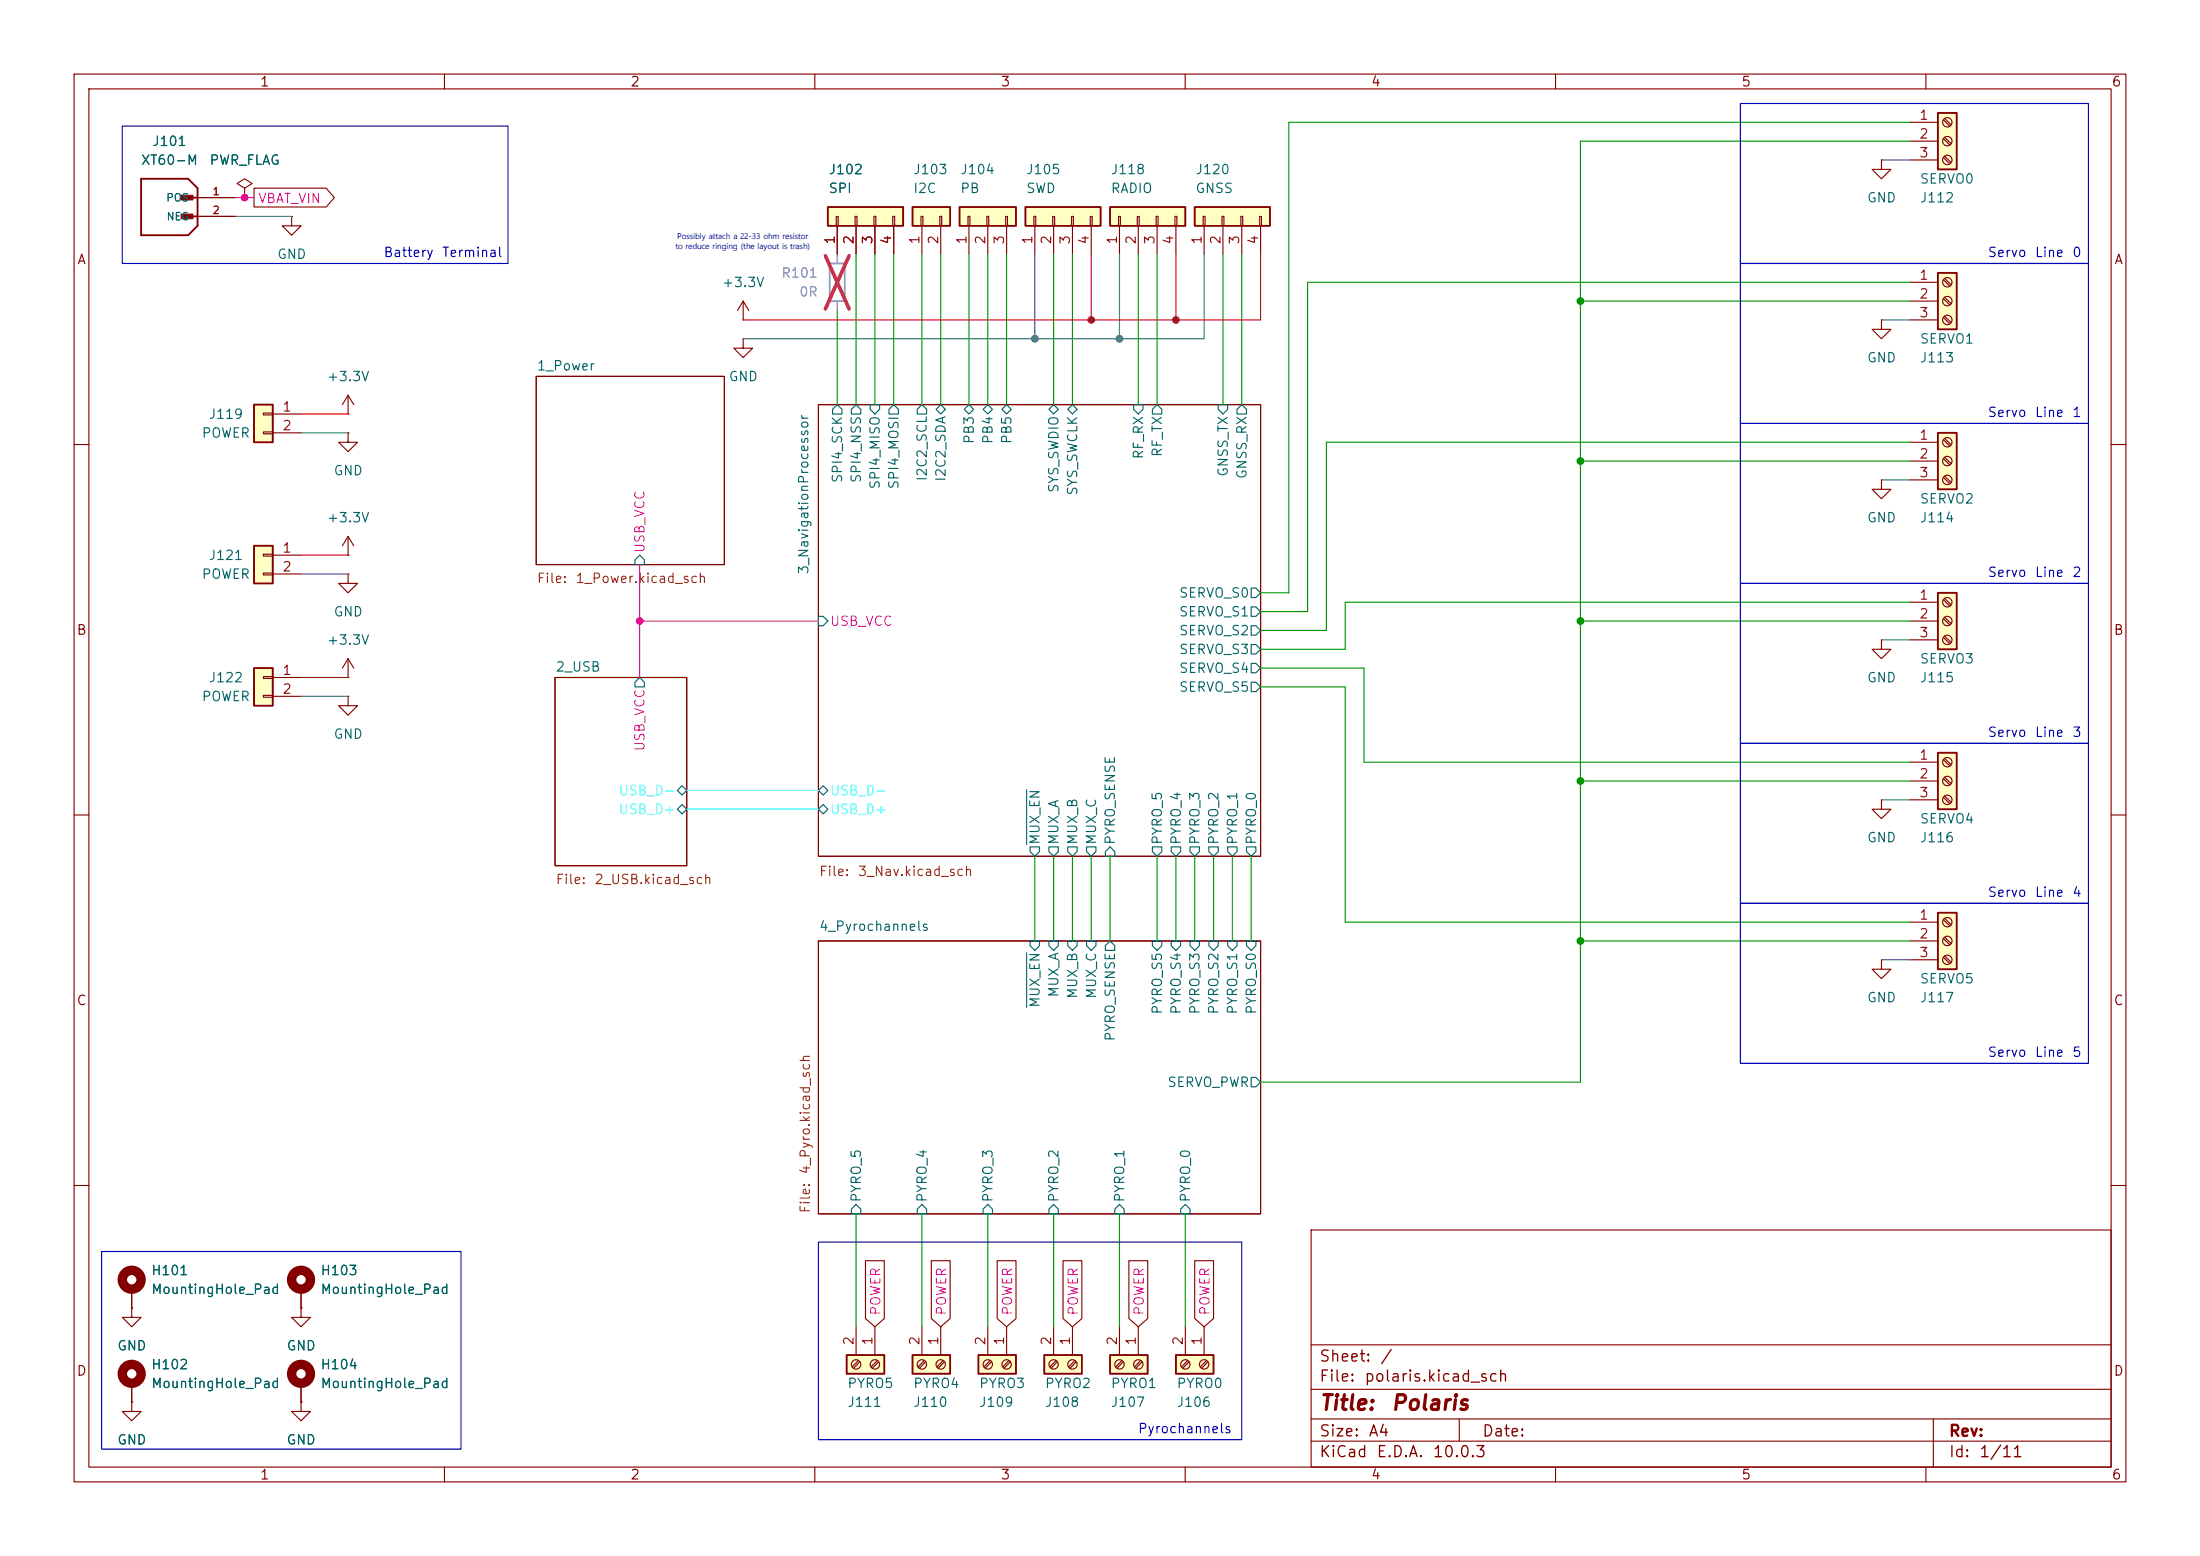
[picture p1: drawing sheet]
<svg xmlns="http://www.w3.org/2000/svg" width="297mm" height="210mm" viewBox="0 0 297 210" stroke-linecap="round" stroke-linejoin="round" font-family="sans-serif">
<g fill="none" stroke="#840000" stroke-width=".15">
<path d="M10 10h277v190h-277zM12 12h273v186h-273zM60 10v2M110 10v2M160 10v2M210 10v2M260 10v2M72.4 50.8h25.4v25.4h-25.4zM110.5 54.6h59.7v61h-59.7zM254 43.2v1.3h1.3l-1.3 1.2-1.3-1.2h1.3M254 43.2h.1M10 60h2"/>
<path d="M285 60h2M74.9 91.4h17.8v25.4h-17.8zM10 110h2M285 110h2M110.5 127h59.7v36.8h-59.7zM10 160h2M177 166h108v32h-108zM285 160h2M60 198v2M110 198v2M160 198v2M177 194.5h108"/>
<path d="M177 191.5h108M177 187.5h108M177 181.5h108M197 191.5v3M210 198v2M260 198v2M261 191.5v6.5"/>
</g>
<g fill="none" stroke="#006464" stroke-width=".15">
<path d="M113 54.6l.7 .6v.7h-1.3v-.7zM114.9 55.2l.7-.6 .6 .6v.7h-1.3zM117.5 54.6h1.2v.6l-.6 .7-.6-.7zM120.6 54.6l.7 .6v.7h-1.3v-.7zM124.5 54.6l.6 .6v.7h-1.3v-.7zM126.4 55.2l.6-.6 .6 .6-.6 .7zM130.2 55.2l.6-.6 .6 .6-.6 .7zM132.7 55.2l.6-.6 .7 .6-.7 .7zM135.3 55.2l.6-.6 .6 .6-.6 .7zM141.6 55.2l.6-.6 .7 .6-.7 .7zM144.1 55.2l.7-.6 .6 .6-.6 .7zM153 54.6h1.3v.6l-.6 .7-.7-.7z"/>
<path d="M156.2 54.6l.6 .6v.7h-1.2v-.7zM164.5 54.6h1.2v.6l-.6 .7-.6-.7zM167.6 54.6l.7 .6v.7h-1.3v-.7zM86.4 74.9l.6 .7v.6h-1.3v-.6zM168.9 79.4h.6l.7 .6-.7 .6h-.6zM85.7 92.1l.7-.7 .6 .7v.6h-1.3zM110.5 83.2h.6l.7 .6-.7 .7h-.6zM168.9 84.5h.6l.7 .6-.7 .6h-.6zM168.9 87h.6l.7 .6-.7 .7h-.6zM168.9 81.9h.6l.7 .7-.7 .6h-.6zM168.9 92.1h.6l.7 .6-.7 .6h-.6zM168.9 89.5h.6l.7 .7-.7 .6h-.6z"/>
<path d="M91.4 106.7l.7-.7 .6 .7-.6 .6zM91.4 109.2l.7-.6 .6 .6-.6 .7zM110.5 109.2l.6-.6 .7 .6-.7 .7zM110.5 106.7l.6-.7 .7 .7-.7 .6zM138.6 106.6v7.4M139.1 114.3h1.2v.6l-.6 .7-.6-.7zM141.6 114.3h1.3v.6l-.7 .7-.6-.7zM144.1 114.3h1.3v.6l-.6 .7-.7-.7zM146.7 114.3h1.3v.6l-.7 .7-.6-.7zM149.9 114.3l.6 .6v.7h-1.3v-.7zM155.6 114.3h1.2v.6l-.6 .7-.6-.7zM158.1 114.3h1.3v.6l-.7 .7-.6-.7z"/>
<path d="M160.7 114.3h1.2v.6l-.6 .7-.6-.7zM163.2 114.3h1.3v.6l-.7 .7-.6-.7zM165.7 114.3h1.3v.6l-.6 .7-.7-.7zM168.3 114.3h1.2v.6l-.6 .7-.6-.7zM138.6 128.6v7.4M139.1 127h1.2v.6l-.6 .7-.6-.7zM141.6 127h1.3v.6l-.7 .7-.6-.7zM144.1 127h1.3v.6l-.6 .7-.7-.7zM146.7 127h1.3v.6l-.7 .7-.6-.7zM149.2 127.6l.7-.6 .6 .6v.7h-1.3zM155.6 127h1.2v.6l-.6 .7-.6-.7zM158.1 127h1.3v.6l-.7 .7-.6-.7z"/>
<path d="M160.7 127h1.2v.6l-.6 .7-.6-.7zM163.2 127h1.3v.6l-.7 .7-.6-.7zM165.7 127h1.3v.6l-.6 .7-.7-.7zM168.3 127h1.2v.6l-.6 .7-.6-.7zM168.9 145.4h.6l.7 .7-.7 .6h-.6zM115.6 162.6l.6 .6v.6h-1.3v-.6zM124.5 162.6l.6 .6v.6h-1.3v-.6zM133.3 162.6l.7 .6v.6h-1.3v-.6zM142.2 162.6l.7 .6v.6h-1.3v-.6zM151.1 162.6l.7 .6v.6h-1.3v-.6zM160 162.6l.7 .6v.6h-1.3v-.6z"/>
</g>
<path d="M261.6 36.8h2.6v7.7h-2.6z" fill="#ffffc2"/>
<path d="M261.6 36.8h2.6v7.7h-2.6z" fill="none" stroke="#840000" stroke-width=".25"/>
<g fill="none" stroke="#840000" stroke-width=".15">
<path d="M257.8 38.1h3.8M262.4 37.8l.8 .8M262.5 37.6l.9 .8M257.8 40.6h3.8M257.8 43.2h3.8M262.4 40.3l.8 .8M262.4 42.8l.8 .9M262.5 40.1l.9 .9M262.5 42.7l.9 .8M254 64.8v1.2h1.3l-1.3 1.3-1.3-1.3h1.3M254 64.8h.1"/>
<circle cx="262.9" cy="38.1" r=".63"/>
<circle cx="262.9" cy="40.6" r=".63"/>
<circle cx="262.9" cy="43.2" r=".63"/>
</g>
<path d="M261.6 58.4h2.6v7.6h-2.6z" fill="#ffffc2"/>
<path d="M261.6 58.4h2.6v7.6h-2.6z" fill="none" stroke="#840000" stroke-width=".25"/>
<g fill="none" stroke="#840000" stroke-width=".15">
<path d="M257.8 59.7h3.8M262.4 59.4l.8 .8M262.5 59.2l.9 .8M257.8 62.2h3.8M257.8 64.8h3.8M262.4 61.9l.8 .8M262.4 64.4l.8 .9M262.5 61.7l.9 .9M262.5 64.3l.9 .8"/>
<circle cx="262.9" cy="59.7" r=".63"/>
<circle cx="262.9" cy="62.2" r=".63"/>
<circle cx="262.9" cy="64.8" r=".63"/>
</g>
<path d="M261.6 80h2.6v7.6h-2.6z" fill="#ffffc2"/>
<path d="M261.6 80h2.6v7.6h-2.6z" fill="none" stroke="#840000" stroke-width=".25"/>
<g fill="none" stroke="#840000" stroke-width=".15">
<path d="M257.8 81.3h3.8M257.8 83.8h3.8M257.8 86.4h3.8M262.4 80.9l.8 .9M262.4 83.5l.8 .8M262.4 86l.8 .9M262.5 80.8l.9 .8M262.5 83.3l.9 .9M262.5 85.9l.9 .8"/>
<circle cx="262.9" cy="81.3" r=".63"/>
<circle cx="262.9" cy="86.4" r=".63"/>
<circle cx="262.9" cy="83.8" r=".63"/>
</g>
<path d="M261.6 101.6h2.6v7.6h-2.6z" fill="#ffffc2"/>
<path d="M261.6 101.6h2.6v7.6h-2.6z" fill="none" stroke="#840000" stroke-width=".25"/>
<g fill="none" stroke="#840000" stroke-width=".15">
<path d="M257.8 102.9h3.8M257.8 105.4h3.8M257.8 108h3.8M262.4 102.5l.8 .9M262.4 105.1l.8 .8M262.4 107.6l.8 .9M262.5 102.4l.9 .8M262.5 104.9l.9 .8M262.5 107.4l.9 .9"/>
<circle cx="262.9" cy="107.9" r=".63"/>
<circle cx="262.9" cy="105.4" r=".63"/>
<circle cx="262.9" cy="102.9" r=".63"/>
</g>
<path d="M112 35.6h2v5h-2z" fill="none" stroke="#a1a1a1" stroke-width=".25"/>
<path d="M113 34.3v1.3M113 40.6v1.3" fill="none" stroke="#a1a1a1" stroke-width=".15"/>
<path d="M111.4 34.5l3.2 7.2M114.6 34.5l-3.2 7.2" fill="none" stroke="#e12e31" stroke-width=".46"/>
<path d="M149.9 27.9h10.1v2.6h-10.1z" fill="#ffffc2"/>
<path d="M149.9 27.9h10.1v2.6h-10.1z" fill="none" stroke="#840000" stroke-width=".25"/>
<path d="M151 29.2h.3v1.3h-.3zM151.1 30.5v3.8M153.5 29.2h.3v1.3h-.3zM153.7 30.5v3.8M156.1 29.2h.2v1.3h-.2zM156.2 30.5v3.8M158.6 29.2h.3v1.3h-.3zM158.7 30.5v3.8" fill="none" stroke="#840000" stroke-width=".15"/>
<path d="M138.4 27.9h10.2v2.6h-10.2z" fill="#ffffc2"/>
<path d="M138.4 27.9h10.2v2.6h-10.2z" fill="none" stroke="#840000" stroke-width=".25"/>
<path d="M139.6 29.2h.2v1.3h-.2zM139.7 30.5v3.8M142.1 29.2h.3v1.3h-.3zM142.2 30.5v3.8M144.7 29.2h.2v1.3h-.2zM144.8 30.5v3.8M147.2 29.2h.2v1.3h-.2zM147.3 30.5v3.8" fill="none" stroke="#840000" stroke-width=".15"/>
<path d="M123.2 27.9h5.1v2.6h-5.1z" fill="#ffffc2"/>
<path d="M123.2 27.9h5.1v2.6h-5.1z" fill="none" stroke="#840000" stroke-width=".25"/>
<path d="M124.3 29.2h.3v1.3h-.3zM124.5 30.5v3.8M126.9 29.2h.2v1.3h-.2zM127 30.5v3.8" fill="none" stroke="#840000" stroke-width=".15"/>
<path d="M129.5 27.9h7.7v2.6h-7.7z" fill="#ffffc2"/>
<path d="M129.5 27.9h7.7v2.6h-7.7z" fill="none" stroke="#840000" stroke-width=".25"/>
<path d="M130.7 29.2h.2v1.3h-.2zM130.8 30.5v3.8M133.2 29.2h.3v1.3h-.3zM133.3 30.5v3.8M135.8 29.2h.2v1.3h-.2zM135.9 30.5v3.8" fill="none" stroke="#840000" stroke-width=".15"/>
<path d="M111.8 27.9h10.1v2.6h-10.1z" fill="#ffffc2"/>
<path d="M111.8 27.9h10.1v2.6h-10.1z" fill="none" stroke="#840000" stroke-width=".25"/>
<path d="M112.9 29.2h.3v1.3h-.3zM113 30.5v3.8M115.4 29.2h.3v1.3h-.3zM115.6 30.5v3.8M118 29.2h.2v1.3h-.2zM118.1 30.5v3.8M120.5 29.2h.3v1.3h-.3zM120.6 30.5v3.8M47 77.5v1.2h-1.3l1.3 1.3 1.3-1.3h-1.3M47 77.5h.1" fill="none" stroke="#840000" stroke-width=".15"/>
<path d="M34.3 73.7h2.5v5h-2.5z" fill="#ffffc2"/>
<path d="M34.3 73.7h2.5v5h-2.5z" fill="none" stroke="#840000" stroke-width=".25"/>
<path d="M35.6 74.8h1.2v.3h-1.2zM35.6 77.3h1.2v.3h-1.2zM36.8 74.9h3.8M36.8 77.5h3.8M47 74.9h.1M47 72.4l.8 1.3M47 72.4l-.8 1.3M47 72.4v2.5M254 86.4v1.2h1.3l-1.3 1.3-1.3-1.3h1.3M254 86.4h.1M254 129.5v1.3h1.3l-1.3 1.3-1.3-1.3h1.3M254 129.5h.1" fill="none" stroke="#840000" stroke-width=".15"/>
<path d="M132.1 182.9h5.1v2.5h-5.1z" fill="#ffffc2"/>
<path d="M132.1 182.9h5.1v2.5h-5.1z" fill="none" stroke="#840000" stroke-width=".25"/>
<g fill="none" stroke="#840000" stroke-width=".15">
<path d="M133.3 179.1v3.8M135.9 179.1v3.8M133.7 183.6l-.9 .9M133.9 183.8l-.9 .9M136.2 183.6l-.8 .9M136.4 183.8l-.8 .9"/>
<circle cx="133.3" cy="184.1" r=".63"/>
<circle cx="135.9" cy="184.1" r=".63"/>
</g>
<path d="M261.6 123.2h2.6v7.6h-2.6z" fill="#ffffc2"/>
<path d="M261.6 123.2h2.6v7.6h-2.6z" fill="none" stroke="#840000" stroke-width=".25"/>
<g fill="none" stroke="#840000" stroke-width=".15">
<path d="M47 58.4v1.3h-1.3l1.3 1.3 1.3-1.3h-1.3M47 58.4h.1M257.8 124.5h3.8M257.8 127h3.8M257.8 129.5h3.8M262.4 124.1l.8 .9M262.4 126.7l.8 .8M262.4 129.2l.8 .8M262.5 124l.9 .8M262.5 126.5l.9 .8M262.5 129l.9 .9"/>
<circle cx="262.9" cy="124.5" r=".63"/>
<circle cx="262.9" cy="127" r=".63"/>
<circle cx="262.9" cy="129.5" r=".63"/>
</g>
<path d="M34.3 54.6h2.5v5.1h-2.5z" fill="#ffffc2"/>
<path d="M34.3 54.6h2.5v5.1h-2.5z" fill="none" stroke="#840000" stroke-width=".25"/>
<path d="M35.6 55.8h1.2v.2h-1.2zM35.6 58.3h1.2v.2h-1.2zM36.8 55.9h3.8M36.8 58.4h3.8" fill="none" stroke="#840000" stroke-width=".15"/>
<path d="M161.3 27.9h10.1v2.6h-10.1z" fill="#ffffc2"/>
<path d="M19 24.1h6.4l1.3 1.3v5.1l-1.3 1.3h-6.4zM24.8 26.7h1.9M24.8 29.2h1.9M161.3 27.9h10.1v2.6h-10.1z" fill="none" stroke="#840000" stroke-width=".25"/>
<g fill="none" stroke="#840000" stroke-width=".15">
<path d="M26.7 26.7h5M26.7 29.2h5M33 25.4l1-.6-1-.7-1 .7 1 .6v1.3M33 26.7h.1M162.4 29.2h.3v1.3h-.3zM162.6 30.5v3.8M165 29.2h.2v1.3h-.2zM165.1 30.5v3.8M167.5 29.2h.3v1.3h-.3zM167.6 30.5v3.8M170.1 29.2h.2v1.3h-.2zM170.2 30.5v3.8"/>
<path d="M47 55.9h.1M47 53.3l.8 1.3M47 53.3l-.8 1.3M47 53.3v2.6M100.3 45.7v1.3h1.3l-1.3 1.3-1.2-1.3h1.2M100.3 45.7h.1M100.3 43.2h.1M100.3 40.6l-.7 1.3M100.3 40.6l.8 1.3M100.3 40.6v2.6"/>
</g>
<g fill="#840000" stroke="#840000" stroke-width=".14">
<path d="M24.4 26.4h1.6v.6h-1.6z"/>
<path d="M24.4 28.9h1.6v.6h-1.6z"/>
</g>
<path d="M34.3 90.2h2.5v5.1h-2.5z" fill="#ffffc2"/>
<path d="M34.3 90.2h2.5v5.1h-2.5z" fill="none" stroke="#840000" stroke-width=".25"/>
<g fill="none" stroke="#840000" stroke-width=".15">
<path d="M39.4 29.2v1.3h1.2l-1.2 1.3-1.3-1.3h1.3M39.4 29.2h.1M254 21.6v1.3h1.3l-1.3 1.2-1.3-1.2h1.3M254 21.6h.1M35.6 91.3h1.2v.3h-1.2zM35.6 93.9h1.2v.2h-1.2zM36.8 91.4h3.8M36.8 94h3.8M47 91.4h.1M47 94v1.3h-1.3l1.3 1.2 1.3-1.2h-1.3M47 94h.1M47 88.9l.8 1.3"/>
<path d="M47 88.9l-.8 1.3M47 88.9v2.5M254 108v1.2h1.3l-1.3 1.3-1.3-1.3h1.3M254 108h.1M40.6 186.7v2.5"/>
</g>
<circle cx="40.6" cy="185.4" r="1.27" fill="none" stroke="#840000" stroke-width="1.3"/>
<path d="M261.6 15.2h2.6v7.7h-2.6z" fill="#ffffc2"/>
<path d="M261.6 15.2h2.6v7.7h-2.6z" fill="none" stroke="#840000" stroke-width=".25"/>
<g fill="none" stroke="#840000" stroke-width=".15">
<path d="M257.8 16.5h3.8M257.8 19.1h3.8M262.4 16.2l.8 .8M262.4 18.7l.8 .9M262.5 16l.9 .8M262.5 18.5l.9 .9M257.8 21.6h3.8M262.4 21.3l.8 .8M262.5 21.1l.9 .8M40.6 176.5v1.3h1.3l-1.3 1.3-1.2-1.3h1.2M40.6 176.5h.1M40.6 174v2.5"/>
<path d="M40.6 189.2v1.3h1.3l-1.3 1.3-1.2-1.3h1.2M40.6 189.2h.1"/>
<circle cx="262.9" cy="16.5" r=".63"/>
<circle cx="262.9" cy="19" r=".63"/>
<circle cx="262.9" cy="21.6" r=".63"/>
</g>
<circle cx="40.6" cy="172.7" r="1.27" fill="none" stroke="#840000" stroke-width="1.3"/>
<path d="M141 182.9h5v2.5h-5z" fill="#ffffc2"/>
<path d="M141 182.9h5v2.5h-5z" fill="none" stroke="#840000" stroke-width=".25"/>
<g fill="none" stroke="#840000" stroke-width=".15">
<path d="M142.2 179.1v3.8M144.8 179.1v3.8M142.6 183.6l-.9 .9M142.7 183.8l-.8 .9M145.1 183.6l-.8 .9M145.3 183.8l-.9 .9"/>
<circle cx="142.2" cy="184.1" r=".63"/>
<circle cx="144.8" cy="184.1" r=".63"/>
</g>
<path d="M114.3 182.9h5.1v2.5h-5.1z" fill="#ffffc2"/>
<path d="M114.3 182.9h5.1v2.5h-5.1z" fill="none" stroke="#840000" stroke-width=".25"/>
<g fill="none" stroke="#840000" stroke-width=".15">
<path d="M115.6 179.1v3.8M118.1 179.1v3.8M115.9 183.6l-.8 .9M116.1 183.8l-.9 .9M118.4 183.6l-.8 .9M118.6 183.8l-.8 .9"/>
<circle cx="115.6" cy="184.1" r=".63"/>
<circle cx="118.1" cy="184.1" r=".63"/>
</g>
<path d="M123.2 182.9h5.1v2.5h-5.1z" fill="#ffffc2"/>
<path d="M123.2 182.9h5.1v2.5h-5.1z" fill="none" stroke="#840000" stroke-width=".25"/>
<g fill="none" stroke="#840000" stroke-width=".15">
<path d="M124.5 179.1v3.8M127 179.1v3.8M124.8 183.6l-.8 .9M125 183.8l-.9 .9M127.3 183.6l-.8 .9M127.5 183.8l-.8 .9"/>
<circle cx="124.5" cy="184.1" r=".63"/>
<circle cx="127" cy="184.1" r=".63"/>
</g>
<path d="M158.7 182.9h5.1v2.5h-5.1z" fill="#ffffc2"/>
<path d="M158.7 182.9h5.1v2.5h-5.1z" fill="none" stroke="#840000" stroke-width=".25"/>
<g fill="none" stroke="#840000" stroke-width=".15">
<path d="M17.8 176.5v1.3h1.2l-1.2 1.3-1.3-1.3h1.3M17.8 176.5h.1M17.8 174v2.5M160 179.1v3.8M162.6 179.1v3.8M17.8 189.2v1.3h1.2l-1.2 1.3-1.3-1.3h1.3M17.8 189.2h.1M17.8 186.7v2.5M160.4 183.6l-.9 .9M160.5 183.8l-.8 .9M162.9 183.6l-.8 .9M163.1 183.8l-.9 .9"/>
<circle cx="160" cy="184.1" r=".63"/>
<circle cx="162.6" cy="184.1" r=".63"/>
</g>
<g fill="none" stroke="#840000" stroke-width="1.3">
<circle cx="17.8" cy="172.7" r="1.27"/>
<circle cx="17.8" cy="185.4" r="1.27"/>
</g>
<path d="M149.9 182.9h5v2.5h-5z" fill="#ffffc2"/>
<path d="M149.9 182.9h5v2.5h-5z" fill="none" stroke="#840000" stroke-width=".25"/>
<g fill="none" stroke="#840000" stroke-width=".15">
<path d="M26.7 26.7h5M26.7 29.2h5M33 26.7h.1M34.3 25.4h9.7l1.1 1.3-1.1 1.2h-9.7zM113 30.5v3.8M115.6 30.5v3.8M118.1 30.5v3.8M120.6 30.5v3.8M17.8 176.5h.1M17.8 174v2.5M40.6 176.5h.1M40.6 174v2.5"/>
<path d="M116.8 170.2h2.6v7.8l-1.3 1.1-1.3-1.1zM125.7 170.2h2.6v7.8l-1.3 1.1-1.3-1.1zM134.6 170.2h2.6v7.8l-1.3 1.1-1.3-1.1zM143.5 170.2h2.6v7.8l-1.3 1.1-1.3-1.1zM151.1 179.1v3.8M152.4 170.2h2.5v7.8l-1.2 1.1-1.3-1.1zM153.7 179.1v3.8M161.3 170.2h2.5v7.8l-1.2 1.1-1.3-1.1zM17.8 189.2h.1M17.8 186.7v2.5M40.6 189.2h.1M40.6 186.7v2.5"/>
<path d="M151.5 183.6l-.9 .9M151.6 183.8l-.8 .9M154 183.6l-.8 .9M154.2 183.8l-.9 .9"/>
<circle cx="151.1" cy="184.1" r=".63"/>
<circle cx="153.7" cy="184.1" r=".63"/>
</g>
<g fill="none" stroke="#009600" stroke-width=".15">
<path d="M257.8 19.1h-44.4v127h-43.2M257.8 16.5h-83.8v63.5h-3.8M115.6 34.3v20.3M118.1 34.3v20.3M120.6 34.3v20.3M124.5 34.3v20.3M127 34.3v20.3M130.8 34.3v20.3M133.3 34.3v20.3M135.9 34.3v20.3M142.2 34.3v20.3M144.8 34.3v20.3"/>
<path d="M153.7 34.3v20.3M156.2 34.3v20.3M165.1 34.3v20.3M167.6 34.3v20.3M257.8 38.1h-81.3v44.5h-6.3M113 41.9v12.7M213.4 40.6h44.4M257.8 59.7h-78.7v25.4h-8.9M213.4 62.2h44.4M170.2 92.7h11.4v31.8h76.2M170.2 90.2h13.9v12.7h73.7M213.4 83.8h44.4"/>
<path d="M257.8 81.3h-76.2v6.3h-11.4M139.7 115.6v11.4M142.2 115.6v11.4M144.8 115.6v11.4M147.3 115.6v11.4M149.9 115.6v11.4M156.2 115.6v11.4M158.7 115.6v11.4M161.3 115.6v11.4M163.8 115.6v11.4M166.4 115.6v11.4M168.9 115.6v11.4"/>
<path d="M213.4 105.4h44.4M213.4 127h44.4M115.6 163.8v15.3M124.5 163.8v15.3M133.3 163.8v15.3M142.2 163.8v15.3M151.1 163.8v15.3M160 163.8v15.3"/>
</g>
<g fill="none" stroke="#595959" stroke-width=".15">
<path d="M31.7 29.2h7.7M139.7 34.3v11.4M151.1 34.3v11.4M162.6 34.3v11.4h-62.3M254 21.6h3.8M40.6 58.4h6.4M254 43.2h3.8M40.6 77.5h6.4M254 64.8h3.8M40.6 94h6.4M254 86.4h3.8M254 108h3.8"/>
<path d="M254 129.5h3.8"/>
</g>
<path d="M147.3 34.3v8.9M158.7 34.3v8.9M170.2 34.3v8.9h-69.9M40.6 55.9h6.4M40.6 74.9h6.4M40.6 91.4h6.4" fill="none" stroke="#f00" stroke-width=".15"/>
<path d="M31.7 26.7h2.6M86.4 76.2v15.2M86.4 83.8h24.1" fill="none" stroke="#f0f" stroke-width=".15"/>
<path d="M92.7 109.2h17.8M92.7 106.7h17.8" fill="none" stroke="#0ff" stroke-width=".15"/>
<path d="M16.5 17h52.1v18.6h-52.1zM234.9 14h47v21.6h-47zM234.9 35.6h47v21.6h-47zM234.9 57.2h47v21.5h-47zM234.9 78.7h47v21.6h-47zM234.9 100.3h47v21.6h-47zM234.9 121.9h47v21.6h-47zM13.7 168.9h48.5v26.7h-48.5zM110.5 167.6h57.1v26.7h-57.1z" fill="none" stroke="#0000c2" stroke-width=".15"/>
<path d="M113 34.3v1.3M113 40.6v1.3" fill="none" stroke="#a1a1a1" stroke-width=".15"/>
<path d="M111.4 34.5l3.2 7.2M114.6 34.5l-3.2 7.2" fill="none" stroke="#e12e31" stroke-width=".46"/>
<g fill="#f00" stroke="#f00" stroke-width=".14">
<circle cx="158.7" cy="43.2" r=".46"/>
<circle cx="147.3" cy="43.2" r=".46"/>
</g>
<g fill="#009600" stroke="#009600" stroke-width=".14">
<circle cx="213.4" cy="40.6" r=".46"/>
<circle cx="213.4" cy="62.2" r=".46"/>
<circle cx="213.4" cy="127" r=".46"/>
<circle cx="213.4" cy="105.4" r=".46"/>
<circle cx="213.4" cy="83.8" r=".46"/>
</g>
<g fill="#595959" stroke="#595959" stroke-width=".14">
<circle cx="151.1" cy="45.7" r=".46"/>
<circle cx="139.7" cy="45.7" r=".46"/>
</g>
<g fill="#f0f" stroke="#f0f" stroke-width=".14">
<circle cx="33" cy="26.7" r=".46"/>
<circle cx="86.4" cy="83.8" r=".46"/>
</g>
<g font-size="2" fill="#840000">
<text x="178" y="190.8">Title:</text>
<text x="187.7" y="190.8">Polaris</text>
</g>
<g font-size="1.5" fill="#840000">
<text x="178" y="184.2">Sheet:</text>
<text x="186.2" y="184.2">/</text>
<text x="178" y="186.9">File:</text>
<text x="184.1" y="186.9">polaris.kicad_sch</text>
<text x="178" y="197.1">KiCad</text>
<text x="178" y="194.3">Size:</text>
<text x="184.7" y="194.3">A4</text>
<text x="185.7" y="197.1">E.D.A.</text>
<text x="193.3" y="197.1">10.0.3</text>
<text x="200" y="194.3">Date:</text>
<text x="263" y="194.3">Rev:</text>
<text x="263" y="197.1">Id:</text>
<text x="267.1" y="197.1">1/11</text>
</g>
<g font-size="1.3" fill="#840000">
<text x="35" y="12">1</text>
<text x="85" y="12">2</text>
<text x="135" y="12">3</text>
<text x="185" y="12">4</text>
<text x="235" y="12">5</text>
<text x="285" y="12">6</text>
<text x="10.3" y="36">A</text>
<text x="285.3" y="36">A</text>
<text x="10.3" y="86">B</text>
<text x="285.3" y="86">B</text>
<text x="10.3" y="136">C</text>
<text x="285.3" y="136">C</text>
<text x="10.3" y="186">D</text>
<text x="285.3" y="186">D</text>
<text x="35" y="200">1</text>
<text x="85" y="200">2</text>
<text x="135" y="200">3</text>
<text x="185" y="200">4</text>
<text x="235" y="200">5</text>
<text x="285" y="200">6</text>
</g>
<g font-size="1.3" fill="#a90000">
<text x="259" y="16.5">1</text>
<text x="259" y="19">2</text>
<text x="259" y="21.6">3</text>
<text x="113" y="33.1" transform="rotate(-90 113 33.1)">1</text>
<text x="115.5" y="33.1" transform="rotate(-90 115.5 33.1)">2</text>
<text x="118.1" y="33.1" transform="rotate(-90 118.1 33.1)">3</text>
<text x="120.6" y="33.1" transform="rotate(-90 120.6 33.1)">4</text>
<text x="124.4" y="33.1" transform="rotate(-90 124.4 33.1)">1</text>
<text x="127" y="33.1" transform="rotate(-90 127 33.1)">2</text>
<text x="130.8" y="33.1" transform="rotate(-90 130.8 33.1)">1</text>
<text x="133.3" y="33.1" transform="rotate(-90 133.3 33.1)">2</text>
<text x="135.9" y="33.1" transform="rotate(-90 135.9 33.1)">3</text>
<text x="139.7" y="33.1" transform="rotate(-90 139.7 33.1)">1</text>
<text x="142.2" y="33.1" transform="rotate(-90 142.2 33.1)">2</text>
<text x="144.8" y="33.1" transform="rotate(-90 144.8 33.1)">3</text>
<text x="147.3" y="33.1" transform="rotate(-90 147.3 33.1)">4</text>
<text x="151.1" y="33.1" transform="rotate(-90 151.1 33.1)">1</text>
<text x="153.6" y="33.1" transform="rotate(-90 153.6 33.1)">2</text>
<text x="156.2" y="33.1" transform="rotate(-90 156.2 33.1)">3</text>
<text x="158.7" y="33.1" transform="rotate(-90 158.7 33.1)">4</text>
<text x="162.5" y="33.1" transform="rotate(-90 162.5 33.1)">1</text>
<text x="165.1" y="33.1" transform="rotate(-90 165.1 33.1)">2</text>
<text x="167.6" y="33.1" transform="rotate(-90 167.6 33.1)">3</text>
<text x="170.2" y="33.1" transform="rotate(-90 170.2 33.1)">4</text>
<text x="259" y="38.1">1</text>
<text x="259" y="40.6">2</text>
<text x="259" y="43.2">3</text>
<text x="38" y="55.9">1</text>
<text x="38" y="58.4">2</text>
<text x="259" y="59.7">1</text>
<text x="259" y="62.2">2</text>
<text x="259" y="64.7">3</text>
<text x="38" y="74.9">1</text>
<text x="38" y="77.4">2</text>
<text x="259" y="81.3">1</text>
<text x="259" y="83.8">2</text>
<text x="259" y="86.3">3</text>
<text x="38" y="91.4">1</text>
<text x="38" y="94">2</text>
<text x="259" y="102.8">1</text>
<text x="259" y="105.4">2</text>
<text x="259" y="107.9">3</text>
<text x="259" y="124.4">1</text>
<text x="259" y="127">2</text>
<text x="259" y="129.5">3</text>
<text x="115.5" y="181.7" transform="rotate(-90 115.5 181.7)">2</text>
<text x="118.1" y="181.7" transform="rotate(-90 118.1 181.7)">1</text>
<text x="124.4" y="181.7" transform="rotate(-90 124.4 181.7)">2</text>
<text x="127" y="181.7" transform="rotate(-90 127 181.7)">1</text>
<text x="133.3" y="181.7" transform="rotate(-90 133.3 181.7)">2</text>
<text x="135.9" y="181.7" transform="rotate(-90 135.9 181.7)">1</text>
<text x="142.2" y="181.7" transform="rotate(-90 142.2 181.7)">2</text>
<text x="144.8" y="181.7" transform="rotate(-90 144.8 181.7)">1</text>
<text x="151.1" y="181.7" transform="rotate(-90 151.1 181.7)">2</text>
<text x="153.6" y="181.7" transform="rotate(-90 153.6 181.7)">1</text>
<text x="160" y="181.7" transform="rotate(-90 160 181.7)">2</text>
<text x="162.5" y="181.7" transform="rotate(-90 162.5 181.7)">1</text>
</g>
<g font-size="1.3" fill="#006464">
<text x="18.9" y="22.6">XT60-M</text>
<text x="20.5" y="20">J101</text>
<text x="28.2" y="22.6">PWR_FLAG</text>
<text x="111.8" y="23.8">J102</text>
<text x="123.2" y="23.8">J103</text>
<text x="129.5" y="23.8">J104</text>
<text x="138.4" y="23.8">J105</text>
<text x="149.9" y="23.8">J118</text>
<text x="161.3" y="23.8">J120</text>
<text x="111.8" y="26.4">SPI</text>
<text x="123.2" y="26.4">I2C</text>
<text x="129.5" y="26.4">PB</text>
<text x="138.4" y="26.4">SWD</text>
<text x="149.9" y="26.4">RADIO</text>
<text x="161.3" y="26.4">GNSS</text>
<text x="252" y="27.6">GND</text>
<text x="259.1" y="27.6">J112</text>
<text x="259.1" y="25.1">SERVO0</text>
<text x="37.3" y="35.3">GND</text>
<text x="97.4" y="39.1">+3.3V</text>
<text x="259.1" y="46.7">SERVO1</text>
<text x="44" y="51.8">+3.3V</text>
<text x="72.4" y="50.3">1_Power</text>
<text x="98.3" y="51.8">GND</text>
<text x="252" y="49.2">GND</text>
<text x="259.1" y="49.2">J113</text>
<text x="27.1" y="59.4">POWER</text>
<text x="28.1" y="56.9">J119</text>
<text x="45" y="64.5">GND</text>
<text x="114" y="65.3" transform="rotate(-90 114 65.3)">SPI4_SCK</text>
<text x="116.5" y="65.3" transform="rotate(-90 116.5 65.3)">SPI4_NSS</text>
<text x="125.4" y="65" transform="rotate(-90 125.4 65)">I2C2_SCL</text>
<text x="128" y="65.1" transform="rotate(-90 128 65.1)">I2C2_SDA</text>
<text x="131.8" y="60" transform="rotate(-90 131.8 60)">PB3</text>
<text x="134.3" y="60" transform="rotate(-90 134.3 60)">PB4</text>
<text x="136.9" y="60" transform="rotate(-90 136.9 60)">PB5</text>
<text x="154.6" y="62.1" transform="rotate(-90 154.6 62.1)">RF_RX</text>
<text x="157.2" y="61.8" transform="rotate(-90 157.2 61.8)">RF_TX</text>
<text x="166.1" y="64.4" transform="rotate(-90 166.1 64.4)">GNSS_TX</text>
<text x="168.6" y="64.7" transform="rotate(-90 168.6 64.7)">GNSS_RX</text>
<text x="44" y="70.8">+3.3V</text>
<text x="119.1" y="66.1" transform="rotate(-90 119.1 66.1)">SPI4_MISO</text>
<text x="121.6" y="66.1" transform="rotate(-90 121.6 66.1)">SPI4_MOSI</text>
<text x="143.2" y="66.6" transform="rotate(-90 143.2 66.6)">SYS_SWDIO</text>
<text x="145.8" y="67" transform="rotate(-90 145.8 67)">SYS_SWCLK</text>
<text x="252" y="70.8">GND</text>
<text x="259.1" y="70.8">J114</text>
<text x="259.1" y="68.3">SERVO2</text>
<text x="28.1" y="75.9">J121</text>
<text x="109.4" y="77.6" transform="rotate(-90 109.4 77.6)">3_NavigationProcessor</text>
<text x="27.1" y="78.4">POWER</text>
<text x="45" y="83.5">GND</text>
<text x="159.1" y="81">SERVO_S0</text>
<text x="159.1" y="83.5">SERVO_S1</text>
<text x="44" y="87.3">+3.3V</text>
<text x="159.1" y="86.1">SERVO_S2</text>
<text x="159.1" y="88.6">SERVO_S3</text>
<text x="259.1" y="89.9">SERVO3</text>
<text x="27.1" y="95">POWER</text>
<text x="28.1" y="92.4">J122</text>
<text x="74.9" y="91">2_USB</text>
<text x="159.1" y="93.7">SERVO_S5</text>
<text x="159.1" y="91.1">SERVO_S4</text>
<text x="252" y="92.4">GND</text>
<text x="259.1" y="92.4">J115</text>
<text x="45" y="100">GND</text>
<text x="259.1" y="111.5">SERVO4</text>
<text x="140.7" y="114.1" transform="rotate(-90 140.7 114.1)">MUX_EN</text>
<text x="143.2" y="114.1" transform="rotate(-90 143.2 114.1)">MUX_A</text>
<text x="145.8" y="114.1" transform="rotate(-90 145.8 114.1)">MUX_B</text>
<text x="148.3" y="114.1" transform="rotate(-90 148.3 114.1)">MUX_C</text>
<text x="150.8" y="114.1" transform="rotate(-90 150.8 114.1)">PYRO_SENSE</text>
<text x="157.2" y="114.1" transform="rotate(-90 157.2 114.1)">PYRO_5</text>
<text x="159.7" y="114.1" transform="rotate(-90 159.7 114.1)">PYRO_4</text>
<text x="162.3" y="114.1" transform="rotate(-90 162.3 114.1)">PYRO_3</text>
<text x="164.8" y="114.1" transform="rotate(-90 164.8 114.1)">PYRO_2</text>
<text x="167.3" y="114.1" transform="rotate(-90 167.3 114.1)">PYRO_1</text>
<text x="169.9" y="114.1" transform="rotate(-90 169.9 114.1)">PYRO_0</text>
<text x="252" y="114">GND</text>
<text x="259.1" y="114">J116</text>
<text x="110.5" y="126">4_Pyrochannels</text>
<text x="140.7" y="136.1" transform="rotate(-90 140.7 136.1)">MUX_EN</text>
<text x="143.2" y="134.7" transform="rotate(-90 143.2 134.7)">MUX_A</text>
<text x="145.8" y="134.9" transform="rotate(-90 145.8 134.9)">MUX_B</text>
<text x="148.3" y="134.9" transform="rotate(-90 148.3 134.9)">MUX_C</text>
<text x="157.2" y="137" transform="rotate(-90 157.2 137)">PYRO_S5</text>
<text x="159.7" y="137" transform="rotate(-90 159.7 137)">PYRO_S4</text>
<text x="162.3" y="137" transform="rotate(-90 162.3 137)">PYRO_S3</text>
<text x="164.8" y="137" transform="rotate(-90 164.8 137)">PYRO_S2</text>
<text x="167.3" y="137" transform="rotate(-90 167.3 137)">PYRO_S1</text>
<text x="169.9" y="137" transform="rotate(-90 169.9 137)">PYRO_S0</text>
<text x="252" y="135.6">GND</text>
<text x="259.1" y="135.6">J117</text>
<text x="259.1" y="133.1">SERVO5</text>
<text x="150.8" y="140.6" transform="rotate(-90 150.8 140.6)">PYRO_SENSE</text>
<text x="157.5" y="147">SERVO_PWR</text>
<text x="116.5" y="162.4" transform="rotate(-90 116.5 162.4)">PYRO_5</text>
<text x="125.4" y="162.4" transform="rotate(-90 125.4 162.4)">PYRO_4</text>
<text x="134.3" y="162.4" transform="rotate(-90 134.3 162.4)">PYRO_3</text>
<text x="143.2" y="162.4" transform="rotate(-90 143.2 162.4)">PYRO_2</text>
<text x="152.1" y="162.4" transform="rotate(-90 152.1 162.4)">PYRO_1</text>
<text x="161" y="162.4" transform="rotate(-90 161 162.4)">PYRO_0</text>
<text x="20.3" y="172.4">H101</text>
<text x="43.2" y="172.4">H103</text>
<text x="20.3" y="175">MountingHole_Pad</text>
<text x="43.2" y="175">MountingHole_Pad</text>
<text x="15.7" y="182.6">GND</text>
<text x="20.3" y="185.1">H102</text>
<text x="38.6" y="182.6">GND</text>
<text x="43.2" y="185.1">H104</text>
<text x="20.3" y="187.7">MountingHole_Pad</text>
<text x="43.2" y="187.7">MountingHole_Pad</text>
<text x="114.3" y="190.2">J111</text>
<text x="114.3" y="187.7">PYRO5</text>
<text x="123.2" y="190.2">J110</text>
<text x="123.2" y="187.7">PYRO4</text>
<text x="132.1" y="190.2">J109</text>
<text x="132.1" y="187.7">PYRO3</text>
<text x="141" y="190.2">J108</text>
<text x="141" y="187.7">PYRO2</text>
<text x="149.9" y="190.2">J107</text>
<text x="149.9" y="187.7">PYRO1</text>
<text x="158.8" y="190.2">J106</text>
<text x="158.8" y="187.7">PYRO0</text>
<text x="15.7" y="195.3">GND</text>
<text x="38.6" y="195.3">GND</text>
</g>
<g font-size="1.3" fill="#f0f">
<text x="34.8" y="27.7">VBAT_VIN</text>
<text x="87.3" y="74.7" transform="rotate(-90 87.3 74.7)">USB_VCC</text>
<text x="112" y="84.8">USB_VCC</text>
<text x="87.3" y="101.5" transform="rotate(-90 87.3 101.5)">USB_VCC</text>
<text x="119.2" y="177.6" transform="rotate(-90 119.2 177.6)">POWER</text>
<text x="128.1" y="177.6" transform="rotate(-90 128.1 177.6)">POWER</text>
<text x="137" y="177.6" transform="rotate(-90 137 177.6)">POWER</text>
<text x="145.8" y="177.6" transform="rotate(-90 145.8 177.6)">POWER</text>
<text x="154.7" y="177.6" transform="rotate(-90 154.7 177.6)">POWER</text>
<text x="163.6" y="177.6" transform="rotate(-90 163.6 177.6)">POWER</text>
</g>
<g font-size="1.3" fill="#0000c2">
<text x="51.7" y="35">Battery</text>
<text x="59.6" y="35">Terminal</text>
<text x="268.3" y="35">Servo</text>
<text x="274.6" y="35">Line</text>
<text x="279.7" y="35">0</text>
<text x="268.3" y="56.6">Servo</text>
<text x="274.6" y="56.6">Line</text>
<text x="279.7" y="56.6">1</text>
<text x="268.3" y="78.2">Servo</text>
<text x="274.6" y="78.2">Line</text>
<text x="279.7" y="78.2">2</text>
<text x="268.3" y="99.8">Servo</text>
<text x="274.6" y="99.8">Line</text>
<text x="279.7" y="99.8">3</text>
<text x="268.3" y="121.4">Servo</text>
<text x="274.6" y="121.4">Line</text>
<text x="279.7" y="121.4">4</text>
<text x="268.3" y="143">Servo</text>
<text x="274.6" y="143">Line</text>
<text x="279.7" y="143">5</text>
<text x="153.5" y="193.8">Pyrochannels</text>
</g>
<g font-size="1.3" fill="#989898">
<text x="105.4" y="37.8">R101</text>
<text x="107.8" y="40.3">0R</text>
</g>
<g font-size="1.3" fill="#725600">
<text x="72.4" y="79">File:</text>
<text x="77.6" y="79">1_Power.kicad_sch</text>
<text x="74.9" y="119.6">File:</text>
<text x="80.2" y="119.6">2_USB.kicad_sch</text>
<text x="110.5" y="118.6">File:</text>
<text x="115.7" y="118.6">3_Nav.kicad_sch</text>
<text x="109.7" y="158.6" transform="rotate(-90 109.7 158.6)">4_Pyro.kicad_sch</text>
<text x="109.7" y="163.8" transform="rotate(-90 109.7 163.8)">File:</text>
</g>
<g font-size="1.3" fill="#0ff">
<text x="83.4" y="107.7">USB_D-</text>
<text x="112" y="107.7">USB_D-</text>
<text x="83.4" y="110.2">USB_D+</text>
<text x="112" y="110.2">USB_D+</text>
</g>
<g font-size="1.1" fill="#0000c2">
<text x="91.2" y="33.6">to reduce ringing (the layout is trash)</text>
<text x="91.4" y="32.3">Possibly attach a 22-33 ohm resistor</text>
</g>
<g font-size="1" fill="#006464">
<text x="22.4" y="27.4">POS</text>
<text x="22.4" y="30">NEG</text>
</g>
<g font-size="1" fill="#a90000">
<text x="28.6" y="26.6">1</text>
<text x="28.6" y="29.1">2</text>
</g>
</svg>
